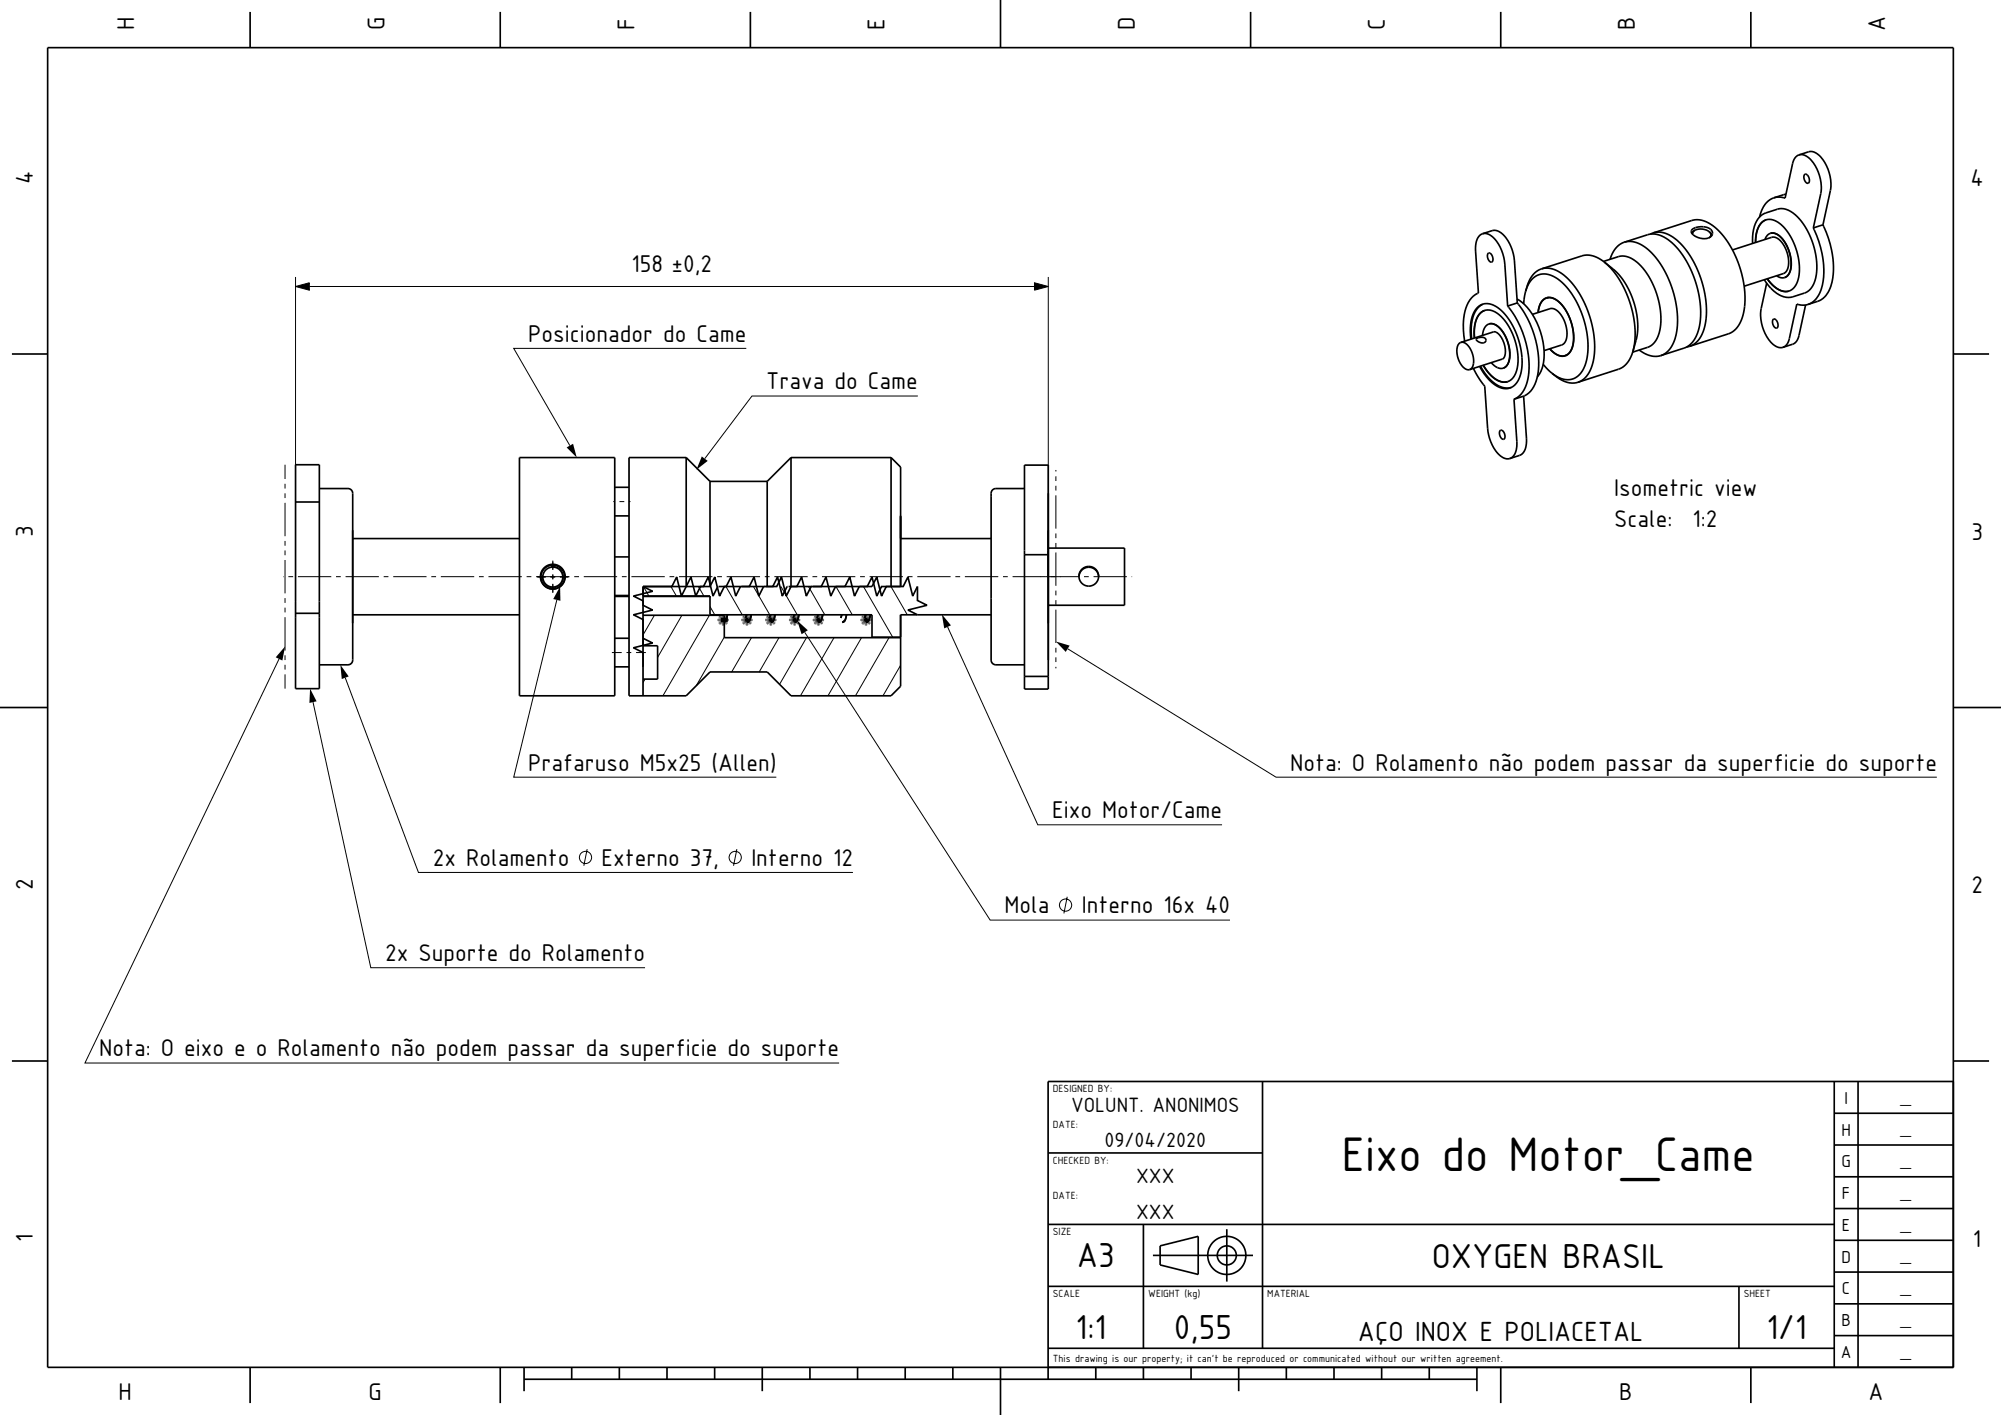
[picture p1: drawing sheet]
<svg xmlns="http://www.w3.org/2000/svg" width="420mm" height="297mm" viewBox="0 0 420 297" stroke-linecap="round" stroke-linejoin="round" font-family="sans-serif">
<g fill="none" stroke="#000" stroke-width="1.4" stroke-linecap="butt">
<path d="M151.3 130v.1M151.3 130.3l.3 .3M151.3 130.3l.1 .1M151.4 129.9l-.1 .4M151.4 129.9l-.1 .1M151.4 130.4v.1M151.4 130.5h.1M151.5 129.7l-.1 .2M151.5 130.6h.1M151.6 130.6h.1M151.6 130.6h.4M151.6 129.6l-.1 .1"/>
<path d="M151.7 129.6l.3 .1M151.7 129.6l-.2 .1M151.9 130.6h-.1M151.9 129.6l.3 .3M152 129.7v.9M152.1 130.5l-.1 .1M152.2 130.4v.1M152.2 129.9l.1 .1M152.3 130.3l-.1 .1M152.3 130.3l-.3 .3M152.3 130v.3M152.3 130v.1"/>
<path d="M152.3 130.2v.1M156.3 130.2l.1 .2M156.3 130.3l.1 .1M156.3 129.9v.3M156.4 130.4l.1 .1M156.4 129.8v.1M156.4 130.4v.1M156.4 130.5h.1M156.4 129.7h.1M156.4 129.7v.1M156.5 130.5l.1 .1M156.5 130.5l.5 .1"/>
<path d="M156.5 129.7h.5M156.6 129.7l-.3 .2M156.6 129.6v.1M156.7 129.6l-.1 .1M156.9 129.6l.1 .1M156.9 129.6v.1M157 129.7l.2 .2M157 129.7h.1M157 130.5v.1M157.1 130.5l-.1 .1M157.2 130.4v.1M157.2 129.8v.1"/>
<path d="M157.2 130.4l-.1 .1M157.2 129.9l.1 .2M157.2 129.9v.5M157.3 130.3l-.1 .1M161.3 130.2l.3 .4M161.3 129.9v.4M161.3 129.9v.2M161.3 130.3l.1 .1M161.4 129.8l-.1 .1M161.4 130.4v.1M161.5 130.5l.1 .1M161.6 130.6h.4"/>
<path d="M161.7 129.6l-.1 .1M161.9 129.6l.1 .1M162 130.6h-.1M162 129.7h.1M162.1 130.5h-.1M162.1 130.5l-.1 .1M162.1 129.7l-.4-.1-.4 .3M162.1 129.7l.1 .1M162.2 129.8l.1 .1M162.2 130.4v.1M162.2 129.8v.1M162.2 129.9l.1 .1"/>
<path d="M162.3 130l-.1 .4-.2 .2M162.3 130.2l-.1 .1M166.3 130v.1M166.3 130.2v.1M166.3 129.9l.1 .5M166.3 130.3l.3 .3M166.4 129.9h-.1M166.5 129.7l-.2 .3M166.5 130.5l.1 .1M166.6 130.6h.4M166.6 129.7h-.1M166.6 130.6h.1"/>
<path d="M166.7 129.6l-.2 .1M166.7 129.6l.3 .1M166.7 129.6l-.1 .1M167 130.6h-.1M167 129.7h.1M167 129.7l.2 .2M167.1 130.5l-.1 .1M167.2 130.5h-.1M167.2 130.4v.1M167.2 129.9l.1 .1M167.3 130.3l-.1 .1M167.3 130v.3"/>
<path d="M167.3 130v.1M167.3 130.2v.1M171.3 130.2l.2 .4M171.3 130v.3M171.3 130v.1M171.3 130.3l.1 .1M171.3 129.9v.1M171.4 130.4v.1M171.4 130.5h.1M171.5 130.6h.2M171.6 129.7l-.3 .2M171.7 129.6l-.2 .1"/>
<path d="M171.7 129.6l.3 .1M171.9 130.6h-.1M172 129.7l.2 .2M172 130.6h-.1M172 129.7h.1M172 130.5l-.4 .1M172.1 129.8h.1M172.2 130.4l-.2 .1M172.2 129.9l.1 .1M172.2 130.3v.1M172.3 129.9v.4M172.3 130v.1"/>
<path d="M172.3 130.2l-.1 .2M181.3 130v.1M181.3 130.3l.3 .3M181.3 130.3l.1 .1M181.4 129.9h-.1M181.4 130.4v.1M181.5 130.5l.1 .1M181.5 130.6h.1M181.6 129.7l-.3 .2v.4M181.6 130.6h.4M181.6 130.6h.1M181.6 129.6v.1"/>
<path d="M181.7 129.6l-.2 .1M181.7 129.6h.2M181.9 130.6h-.1M181.9 129.6l.2 .1M182.1 130.5l-.2 .1M182.1 130.5l-.1 .1M182.1 129.7l.1 .2M182.2 130.4v.1M182.2 129.8v.1M182.2 130.4l-.1 .1M182.2 129.9l.1 .1M182.3 130.3l-.1 .1"/>
<path d="M182.3 130v.1M182.3 130l-.1 .4"/>
</g>
<g fill="none" stroke="#000" stroke-width=".21">
<path d="M62 58.1v71.5M217.1 59.4l2.9 .7-2.9 .8zM220 58.1v63.2M62 60.1l2.9-.7v1.5zM64.9 60.1h152.2M156.6 73.1h-48.8l11.8 20.4M59.8 97.5v3M192.7 83.1h-34.9l-9.9 13.2M221.6 98.6v.4M221.6 100v1M59.8 101.5v1M59.8 103.5v1"/>
<path d="M59.8 105.5v7M59.8 113.5v1M59.8 115.5v1M59.8 117.5v7M115.6 118.9a2.25 2.25 0 0 1 2.7 2.1 2.25 2.25 0 0 1-2.4 2.4 2.25 2.25 0 0 1-2.1-2.7M116 117.7v1.9M128.7 105.3h.3M130 105.3h1M132 105.3h.3M221.6 102v1M221.6 104v7M221.6 112v1"/>
<path d="M221.6 114v1M221.6 116v7M58.6 138.3l-40.8 84.8h158.3M59.4 121h.1M59.8 125.5v1M59.8 127.5v1M59.8 129.5v7M59.8 137.5v1M59.8 139.5v1M60.5 121h1M62.5 121h7M70.5 121h1"/>
<path d="M72.5 121h7M80.5 121h1M82.5 121h7M90.5 121h1M92.5 121h7M100.5 121h1M102.5 121h7M110.5 121h1M112.5 121h7M112.8 121.1h1.7M115.5 121.1h1M116 120.5v1.1"/>
<path d="M116 122.5v1.9M116.9 125.9l-9.1 37.2h55.1M117.5 121.1h1.8M120.5 121h1M122.5 121h7M128.4 137h2.1M130.5 121h1M131.5 137h1M132.5 121h7M133.5 137h2.1M135 123.1l1.2 2M137.4 129.1l-2.4 4.2"/>
<path d="M140.5 121h1M140.8 123.1l1.2 2M142.5 121h7M143.1 129.1l-5.1 8.9M146.6 123.1l1.1 2M148.9 129.1l-9.8 16.9M149 127.3l1 1.7M150.5 121h1M152 133.7l-5.8 10.2M152.4 123.1l3.4 5.9M152.5 121h7M157.7 133.8l-4.1 7.3"/>
<path d="M158.1 123.1l3.5 5.9M160.5 121h1M162.5 121h7M163.5 133.8l-4.2 7.3M163.9 123.1l3.4 5.9M168.9 132.7l38.9 60.4h50.4M169.3 133.8l-5.7 9.8M169.7 123.1l3.4 5.9M170.5 121h1M172.5 121h7M175.1 133.8l-7.1 12.2M175.5 123.1l3.4 5.9"/>
<path d="M177.3 130.1l-.5 .5M180.5 121h1M180.8 133.8l-7 12.2M181.2 123.1l6.2 10.7M182.5 121h7M186.6 133.8l-7 12.2M187 123.1l3.4 5.9M189 139.7l-3.7 6.3M190.5 121h1M192.5 121h7M198.9 131.6l18.9 41.5h38.7M200.5 121h1"/>
<path d="M202.5 121h7M210.5 121h1M212.5 121h14M221.6 124v1M221.6 126v1M221.6 128v7M221.6 136v1M221.6 138v1M221.6 140v.3M224.1 136.2l43.7 26.9h138.7M227.5 121h1M229.5 121h7"/>
<path d="M237.5 121h.1M59.8 141.5v3M65.7 147.4l12.1 55.7h57.6M72.5 142.3l15.3 40.8h91.2M135.4 142.5l-.4 .8M123.2 178.2l-.7 3.5M154.7 178.2l-.7 3.5M224 188.2l-.7 3.5"/>
<circle cx="122.9" cy="180" r="1.28"/>
<circle cx="154.3" cy="180" r="1.28"/>
<circle cx="223.7" cy="190" r="1.28"/>
</g>
<g fill="none" stroke="#000" stroke-width=".35">
<path d="M10 10h400v277h-400zM52.5 2.5v7.5M105 2.5v7.5M157.5 2.5v7.5M210 0v10M262.5 2.5v7.5M315 2.5v7.5M367.5 2.5v7.5M377.6 32.5a2.31 2.31 0 0 0-1.4 1.9l-1.5 7.2a3.8 3.8 0 0 0-2.4-.1M377.6 32.5l2-.6a2.58 2.58 0 0 1 2.6 1.1 8.8 8.8 0 0 1 2 7l-1.6 7.2M377.6 32.5a2.57 2.57 0 0 1 2.6 1.2 8.8 8.8 0 0 1 2 6.9l-1.6 7.2M378.8 36.6a.89 .89 0 0 1 1 1.1 .51 .51 0 0 1-.2 .7 .51 .51 0 0 1-.7-.4l-.3-.6z"/>
<path d="M311.2 49.1a2.87 2.87 0 0 1 2.9 1.5l1.1 2 .6 2.1 .7 9.5M311.2 49.1a3 3 0 0 0-1.5 3l.6 9.4a5.5 5.5 0 0 0-3 4.6l-.2 2.1 .3 3.4M311.2 49.1l2-.7a2.87 2.87 0 0 1 3 1.6l1 1.9 .6 2.2 .7 9.5M312.4 53.2a.98 .98 0 0 1 1 1.2 .47 .47 0 0 1-.4 .6 .47 .47 0 0 1-.5-.4l-.3-.9zM323.5 56.4l1.4-.1 1.4 .3 1.3 .7 1.5 1.2 1.4 1.5 1.2 2 1 1.9 .9 2.3 .7 2.7 .4 2.3v1.9l-.2 2.1-.4 1.8-.8 1.5-.9 1.1-1.2 .6M323.5 56.4l-1.1 .7-.9 .9-.7 1.3-.6 1.9M336.6 54.9l3.1-1a5.1 5.1 0 0 1 5 2.3l1.9 2.8 1.4 3.5 .4 1.9 .2 1.9v1.7l-.3 1.6a4.2 4.2 0 0 1-2.5 3.3l-3.1 1M336.7 55l2.4 1.9 1.3 1.5 1.5 2.4 1.1 2.8 .6 2.6 .2 2.8-.3 1.9-.7 2.8M336.7 55l-1.1-.8-1-.4-1-.2h-1l-9.1 2.8M336.7 55l1.6 1.6 1.5 1.9 1.3 2.3 1 2.8 .7 2.7 .4 2.3v2.7l-.4 2.4M340.9 50.8l-1 .6-.8 .8-.7 1.1-.5 1.1M340.9 50.8a5.8 5.8 0 0 1 5.7 2.2l1.9 2.4 1.7 3.1 1.2 3.6 .6 3.3v3.4l-.6 2.8-.6 1.2-.6 .8-.8 .6-.8 .4"/>
<path d="M340.9 50.8l4.9-1.5a5.8 5.8 0 0 1 5.7 2.1l1.2 1.5 1.3 1.9 1.1 2.2 .7 1.8 .5 1.9 .5 2.4 .2 2.1-.1 2.2-.3 1.6-.5 1.5-.7 1.1-.7 .7-1 .7-5.1 1.6M347 48.9l-.6 .2M347 48.9l1.3-.2 1.4 .3 1.3 .7 1.6 1.3 1.4 1.6 1.3 1.9 .8 1.8 .9 2.3 .6 2.1 .5 2.4 .1 2.3-.2 2.2-.5 1.9-.7 1.5-1 1-1.1 .7M347 48.9l8.3-2.7 1.2-.1 1.4 .4 2.1 1.2 2.1 2.3 1.7 2.8 1.4 3.4 .9 3.6 .2 3.2-.4 2.8-.4 1.4-.5 1-.9 1.1-1 .6-8.4 2.8M355.2 48.1a3 3 0 0 1 4.2 .5 1.32 1.32 0 0 1-1.7 1.5 2.63 2.63 0 0 1-2.7-1.6zM355.8 48.3l-.4 .3-.3 .4M355.8 48.3a.74 .74 0 0 0-.5 .9M355.8 48.3l1.4-.2 1 .2 .5 .3M358.7 48.6l.4 .4 .2 .4M358.7 48.6a.73 .73 0 0 1 0 1.3M363.6 52.5l8.3-2.7a2.66 2.66 0 0 1 2.6 1.9 5.4 5.4 0 0 1 .4 5.3l-.6 .4-8.2 2.7M367.9 51.1a6.7 6.7 0 0 1 2-6l3.2-1.2a4.7 4.7 0 0 1 4.7 2.2l1.6 2.4 1.2 3 .7 3.1v2.9a4.5 4.5 0 0 1-2.6 4l-2.4 .8a5.1 5.1 0 0 1-4.9-2.2l-1.1-1.4"/>
<path d="M370.7 46.2a4.2 4.2 0 0 0-2.2 4.1v.6M370.7 46.2a4.2 4.2 0 0 1 4.2 2l1 1.5 .8 1.8 .6 1.9 .3 1.9a5.9 5.9 0 0 1-1.6 5.6l-.5 .2M370.7 46.1a4.3 4.3 0 0 0-2.2 4.3v.5M370.8 59.4l-1.1 5.4a8.3 8.3 0 0 0 3 7.9l.8 .3 .7-.1M371 58.5a4.8 4.8 0 0 0 4.3 2.6h.2a4.1 4.1 0 0 1-4.2-2.1zM371.6 49a2.75 2.75 0 0 1 2.9 1.6 7.3 7.3 0 0 1 1 7l-.4 .4-.5 .3M371.6 49a2.94 2.94 0 0 1 3 1.8 7.2 7.2 0 0 1 .8 6.8l-.8 .7M371.6 49l-.7 .4-.4 .9M372.3 41.5a5 5 0 0 0-3 4M372.9 57.9l.9 .4h.8M374.9 40.8l-2.6 .7M380.6 47.8a18 18 0 0 1 1.6 13.2 4.5 4.5 0 0 1-2.7 2.9"/>
<path d="M382.6 47.2a18 18 0 0 1 1.6 13.2 4.5 4.5 0 0 1-2.7 2.8l-2 .7M382.6 47.2l-2 .6M2.5 74.3h7.5M306.6 71.9a2.54 2.54 0 0 0-.6 3.1 2.98 2.98 0 0 0 2.4 2.6h.1M306.6 71.9a2.43 2.43 0 0 1 2.3 2 3 3 0 0 1-.3 3.6l-.1 .1M306.6 71.9l6.9-2.2a2.14 2.14 0 0 1 1.9 1.7 3.7 3.7 0 0 1 .1 3.9l-7 2.3M308.7 71.2l-.1-1.6 .1-1.7a4.2 4.2 0 0 1 2.8-4.1 5.4 5.4 0 0 1 4.8 2.7l1.5 2.4 1.1 2.8 .5 2.9v2.8a4.3 4.3 0 0 1-2.8 4.1 5.3 5.3 0 0 1-4.8-2.7l-1.2-1.9M309.3 77.3l1.1 2.1 1.2 1.7 .6 8.8a7.7 7.7 0 0 0 3.4 6.2l.8 .2 .5-.1M309.9 71.1a1.35 1.35 0 0 1 2 .2 .83 .83 0 0 1-.5 .7 .83 .83 0 0 1-.9-.2l-.5-.3zM310.7 65.7l.9-.5a4.3 4.3 0 0 0-2.1 4.2v1.6a6.6 6.6 0 0 1 1.2-5.3zM310.7 76.8a7.9 7.9 0 0 0 5.1 4.6l1.4-.1M311.3 63.8a5.4 5.4 0 0 0-2.5 5l.1 2.3"/>
<path d="M311.6 65.2a4.2 4.2 0 0 1 4.2 2l1 1.5 .9 2 .7 2.2 .2 1.9a5.4 5.4 0 0 1-1.8 5.2 3.5 3.5 0 0 1-4.1-1.4l-1.4-1.9 .3 .4a5.3 5.3 0 0 0 4.5 3.1l.3-.1M312.5 68a2.74 2.74 0 0 1 2.9 1.6 7.3 7.3 0 0 1 1 7l-.9 .7M312.5 68a2.94 2.94 0 0 1 3 1.8 7.2 7.2 0 0 1 .9 6.8l-.9 .7M312.5 68a2.53 2.53 0 0 0-1.3 2.4M313 76.1a2.51 2.51 0 0 0 2.5 1.2M316.5 64.2a19.7 19.7 0 0 1 4.1 15.9 4.9 4.9 0 0 1-2.8 3.7M318.4 62.8a12.9 12.9 0 0 1 5.5 9 8.9 8.9 0 0 1-1.2 7.3M318.5 63.6a19.7 19.7 0 0 1 4.1 15.9 4.9 4.9 0 0 1-2.8 3.6M318.5 63.6l-2 .6M320.2 61.2l.7-1.6a3.8 3.8 0 0 1 6-1.1l1.7 1.5 1.6 2.1 1.2 2.3 1.1 3.1 .6 2.6 .2 3-.3 2.5-.7 2a3.8 3.8 0 0 1-6 1.2l-.5-.5M320.2 61.2l-.4 2.6M321.6 66l3.7-1.2a2.66 2.66 0 0 1 2.7 1.8 5.4 5.4 0 0 1 .3 5.4l-.5 .4-3.7 1.2"/>
<path d="M322.8 65.5a2.87 2.87 0 0 1 2.3-3.1 5.4 5.4 0 0 1 4 3.6 9 9 0 0 1 .6 7.7 2.23 2.23 0 0 1-3.7 .2l-.7-.7M323.9 76.5l1.9 1.8M324.6 62.6a3.6 3.6 0 0 1 3.6 1.9 9.8 9.8 0 0 1 1.5 9l-.5 .7-.7 .4M324.6 62.6a3.3 3.3 0 0 0-1.8 3M325 62.4l-.4 .2M325.3 73.2a3.2 3.2 0 0 0 3.2 1.4M325.8 78.3l1.4 1.2 1.3 .6 1.5 .3 1.2-.2M328.9 74.5l-.4 .1M342.8 73.7l-1 2.1-.6 .8-.8 .6-9.2 3M344.1 73.5l1.1 .7 1.2 .5 1.1 .1 1.1-.2M354.7 72.7l-.7 .1M372.2 67a.89 .89 0 0 1 1 1.1 .51 .51 0 0 1-.2 .7 .51 .51 0 0 1-.7-.4l-.2-.6z"/>
<path d="M379 64l-1.4 6.4a2.31 2.31 0 0 1-1.3 1.9l-2.1 .6M379.5 63.9h-.1a3.8 3.8 0 0 1-2.3-.1l-1.5 7.2a2.32 2.32 0 0 1-1.4 1.9M410 74.3h7.5M62 97.5h5v47h-5zM109 96h20v50h-20zM144 96h-12v50h12l5-5h12l5 5h21l2-2v-15h19M144 96v27.1M144 96l5 5M166 96h21M166 96l-5 5M166 96v27.1M187 96v27.1"/>
<path d="M187 96l2 2v25.1M215 97.6h5v47h-5zM314.9 90.4a.98 .98 0 0 1 1 1.2 .47 .47 0 0 1-.4 .6 .47 .47 0 0 1-.5-.4l-.3-.7zM317.8 83.8l.6 8.8a3.4 3.4 0 0 1-1.5 3.6M319.8 83.1l.6 8.9a3.3 3.3 0 0 1-1.5 3.6l-2 .6M319.8 83.1l-2 .7M62 105.4h5M67 102.5h6.1l.7 .4 .2 .6v35.1l-.1 .5-.6 .4h-6.3M74 113h35M129 116.9h3M129 108.3h3M129 102.3h3"/>
<path d="M149 101v22.1M149 101h12M161 101v22.1M189 113h19M215 102.5l-6.2 .1-.6 .4-.2 .5 .1 35.3 .2 .4 .7 .3h6M215 116.4h5M220 115h16v12h-16M62 128.7h5M74 129h35M129 125.2h3M129 125h3M129 134h3"/>
<path d="M129 140h3M135 123.1v3.9l2 1-4 1 2 1v16M135 123.1h6l1-2 1 4 1-2M135 123.1l2 1-4 1 2 1v9.4h3v7h-3M135 123.1h12.7l1-2 1 4 1-2M135 134l2 1-4 1 2 1v3M135 123.1v2h14v3.9h34v4.7h6M135 129.1h17M135 125.2h14M144 123.1l1-2 1 4 1-2h2M149 123.1l1-2 1 4 1-2h9M150.8 123.1h1.6l1-2 1 4 1-2"/>
<path d="M152 129v4.8h37M152.7 129a1.89 1.89 0 0 1-.7 1.6M155.6 123.1h1.7l1-2 1 4 1-2M156.7 129l-.2 .7M157.7 129l-.3 1.1-.2 .3-.4 .2M160.4 123.1h.1M160.7 123.1h1.5l1-2 1 4 1-2M161 123.1h2l1-2 1 4 1-2M161.7 129l-.2 .7M162.7 129l-.1 .7a.94 .94 0 0 1-.8 .9M165.2 123.1h.1M165.5 123.1h1.8l1-2 .9 4 1.1-2"/>
<path d="M166 123.1h16l1-2 1 4 1-2h2M166.7 129l-.2 .7M167.7 129a1.55 1.55 0 0 1-.9 1.6M170.3 123.1h.1M170.6 123.1h1.8l1-2 1 4 1-2M171.7 129l-.2 .7M172.7 129a1.55 1.55 0 0 1-.9 1.6M175.4 123.1h2l1-2 1 4 1-2M176.7 129l-.2 .7M177.7 129a1.55 1.55 0 0 1-.9 1.6M180.4 123.1h2.6l1-2 1 4 1-2h3M181.7 129l-.2 .7"/>
<path d="M182.7 129a1.57 1.57 0 0 1-.9 1.6M187 123.1h2M189 123.1h.6l1-2 1 4 1-2v2.9l2 1-4 1 2 1M226.5 121a2.07 2.07 0 0 1 2-1.9 2.07 2.07 0 0 1 2.1 1.9M230.6 121a2.07 2.07 0 0 1-3 1.8 2.07 2.07 0 0 1-.2-3.6 2.07 2.07 0 0 1 3.2 1.5v.3M0 148.5h10M215 142h5M410 148.5h10M2.5 222.7h7.5M265 227v56M385 233.7h25M385 227v60"/>
<path d="M390 227v60M410 227h-190v62.5M410 222.7h7.5M220 257h165M220 242h45M240 257v26M257.5 258v11M385 253.7h25M385 247h25M385 240.3h25M220 270h165M242 263.5h21"/>
<path d="M243.5 261.5l8-2v8l-8-2zM365 270v13M385 273.7h25M385 267h25M385 260.3h25M52.5 287v7.5M105 287v7.5M110 289.5h200M110 287v5M120 287v2.5M130 287v2.5M140 287v2.5"/>
<path d="M150 287v2.5M160 287v5M170 287v2.5M180 287v2.5M190 287v2.5M200 287v2.5M210 287v10M220 283h165M230 287v2.5M240 287v2.5M250 287v2.5M260 287v5"/>
<path d="M270 287v2.5M280 287v2.5M290 287v2.5M300 287v2.5M310 287v5M315 287v7.5M367.5 287v7.5M385 280.3h25"/>
<circle cx="116" cy="121.1" r="2.1"/>
<circle cx="116" cy="121" r="2.6"/>
<circle cx="116" cy="121.1" r="2.5"/>
<circle cx="257.5" cy="263.5" r="2"/>
<circle cx="257.5" cy="263.5" r="4"/>
</g>
<g fill="#000">
<path d="M62 60.1l2.9-.7v1.5z" fill-rule="evenodd"/>
<path d="M217.1 59.4l2.9 .7-2.9 .8z" fill-rule="evenodd"/>
<path d="M118.9 93.9l1.4-.8 .8 2.9z" fill-rule="evenodd"/>
<path d="M147.3 95.8l1.2 .9-2.3 1.9z" fill-rule="evenodd"/>
<path d="M59.8 135.7l-.5 2.9-1.4-.6z" fill-rule="evenodd"/>
<path d="M117.6 123.1v3l-1.5-.4z" fill-rule="evenodd"/>
<path d="M167.3 130.3l2.3 2-1.3 .8z" fill-rule="evenodd"/>
<path d="M197.7 128.9l1.9 2.4-1.4 .6z" fill-rule="evenodd"/>
<path d="M221.6 134.6l2.9 .9-.8 1.3z" fill-rule="evenodd"/>
<path d="M65.1 144.5l1.4 2.7-1.6 .3z" fill-rule="evenodd"/>
<path d="M71.4 139.5l1.8 2.5-1.5 .5z" fill-rule="evenodd"/>
</g>
<text font-size="9.8" x="281.6" y="245.8">Eixo do Motor_Came</text>
<g font-size="7">
<text x="226" y="266">A3</text>
<text x="300.5" y="266.2">OXYGEN BRASIL</text>
<text x="225.8" y="281">1:1</text>
<text x="246.4" y="281">0,55</text>
<text x="370.8" y="281">1/1</text>
</g>
<text font-size="5.6" x="285" y="281.4">AÇO INOX E POLIACETAL</text>
<g font-size="4.9">
<text x="28.2" y="6.4" transform="rotate(-90 28.2 6.4)">H</text>
<text x="80.7" y="6.4" transform="rotate(-90 80.7 6.4)">G</text>
<text x="133.2" y="6.2" transform="rotate(-90 133.2 6.2)">F</text>
<text x="185.7" y="6.2" transform="rotate(-90 185.7 6.2)">E</text>
<text x="238.2" y="6.4" transform="rotate(-90 238.2 6.4)">D</text>
<text x="290.7" y="6.2" transform="rotate(-90 290.7 6.2)">C</text>
<text x="343.2" y="6.4" transform="rotate(-90 343.2 6.4)">B</text>
<text x="395.7" y="6.6" transform="rotate(-90 395.7 6.6)">A</text>
<text x="6.9" y="38.6" transform="rotate(-90 6.9 38.6)">4</text>
<text x="413.6" y="39.1">4</text>
<text x="132.6" y="57.1">158 ±0,2</text>
<text x="110.8" y="71.7">Posicionador do Came</text>
<text x="160.8" y="81.7">Trava do Came</text>
<text x="338.8" y="104">Isometric view</text>
<text x="6.9" y="112.6" transform="rotate(-90 6.9 112.6)">3</text>
<text x="338.8" y="110.7">Scale:</text>
<text x="355.2" y="110.7">1:2</text>
<text x="413.8" y="113.3">3</text>
<text x="110.8" y="161.7">Prafaruso M5x25 (Allen)</text>
<text x="270.8" y="161.7">Nota: O Rolamento não podem passar da superficie do suporte</text>
<text x="220.8" y="171.7">Eixo Motor/Came</text>
<text x="90.8" y="181.7">2x Rolamento</text>
<text x="126.3" y="181.7">Externo 37,</text>
<text x="157.7" y="181.7">Interno 12</text>
<text x="6.9" y="186.8" transform="rotate(-90 6.9 186.8)">2</text>
<text x="210.8" y="191.7">Mola</text>
<text x="227" y="191.7">Interno 16x 40</text>
<text x="413.8" y="187.5">2</text>
<text x="80.8" y="201.7">2x Suporte do Rolamento</text>
<text x="20.8" y="221.7">Nota: O eixo e o Rolamento não podem passar da superficie do suporte</text>
<text x="6.9" y="260.7" transform="rotate(-90 6.9 260.7)">1</text>
<text x="414.1" y="261.7">1</text>
<text x="24.8" y="293.9">H</text>
<text x="77.4" y="293.9">G</text>
<text x="339.8" y="293.9">B</text>
<text x="392.2" y="293.9">A</text>
</g>
<g font-size="4.2">
<text x="224.8" y="233.3">VOLUNT. ANONIMOS</text>
<text x="231.9" y="240.8">09/04/2020</text>
<text x="238.5" y="248.3">XXX</text>
<text x="238.5" y="255.8">XXX</text>
</g>
<g font-size="3.5">
<text x="387.1" y="231.7">I</text>
<text x="386.5" y="238.4">H</text>
<text x="386.5" y="245">G</text>
<text x="386.6" y="251.7">F</text>
<text x="386.6" y="258.4">E</text>
<text x="386.5" y="265">D</text>
<text x="386.6" y="271.7">C</text>
<text x="386.5" y="278.4">B</text>
<text x="386.4" y="285">A</text>
</g>
<g font-size="2.8">
<text x="399.1" y="231.4">_</text>
<text x="399.1" y="238.1">_</text>
<text x="399.1" y="244.8">_</text>
<text x="399.1" y="251.4">_</text>
<text x="399.1" y="258.1">_</text>
<text x="399.1" y="264.8">_</text>
<text x="399.1" y="271.4">_</text>
<text x="399.1" y="278.1">_</text>
<text x="399.1" y="284.8">_</text>
</g>
<g font-size="2.1">
<text x="221" y="229.2">DESIGNED BY:</text>
<text x="221" y="236.7">DATE:</text>
<text x="221" y="244.2">CHECKED BY:</text>
<text x="221" y="251.7">DATE:</text>
<text x="221" y="259.2">SIZE</text>
<text x="221" y="272.2">SCALE</text>
<text x="241" y="272.2">WEIGHT (kg)</text>
<text x="266" y="272.2">MATERIAL</text>
<text x="366" y="272.2">SHEET</text>
<text x="221" y="285.8">This drawing is our property; it can't be reproduced or communicated without our written agreement.</text>
</g>
</svg>
